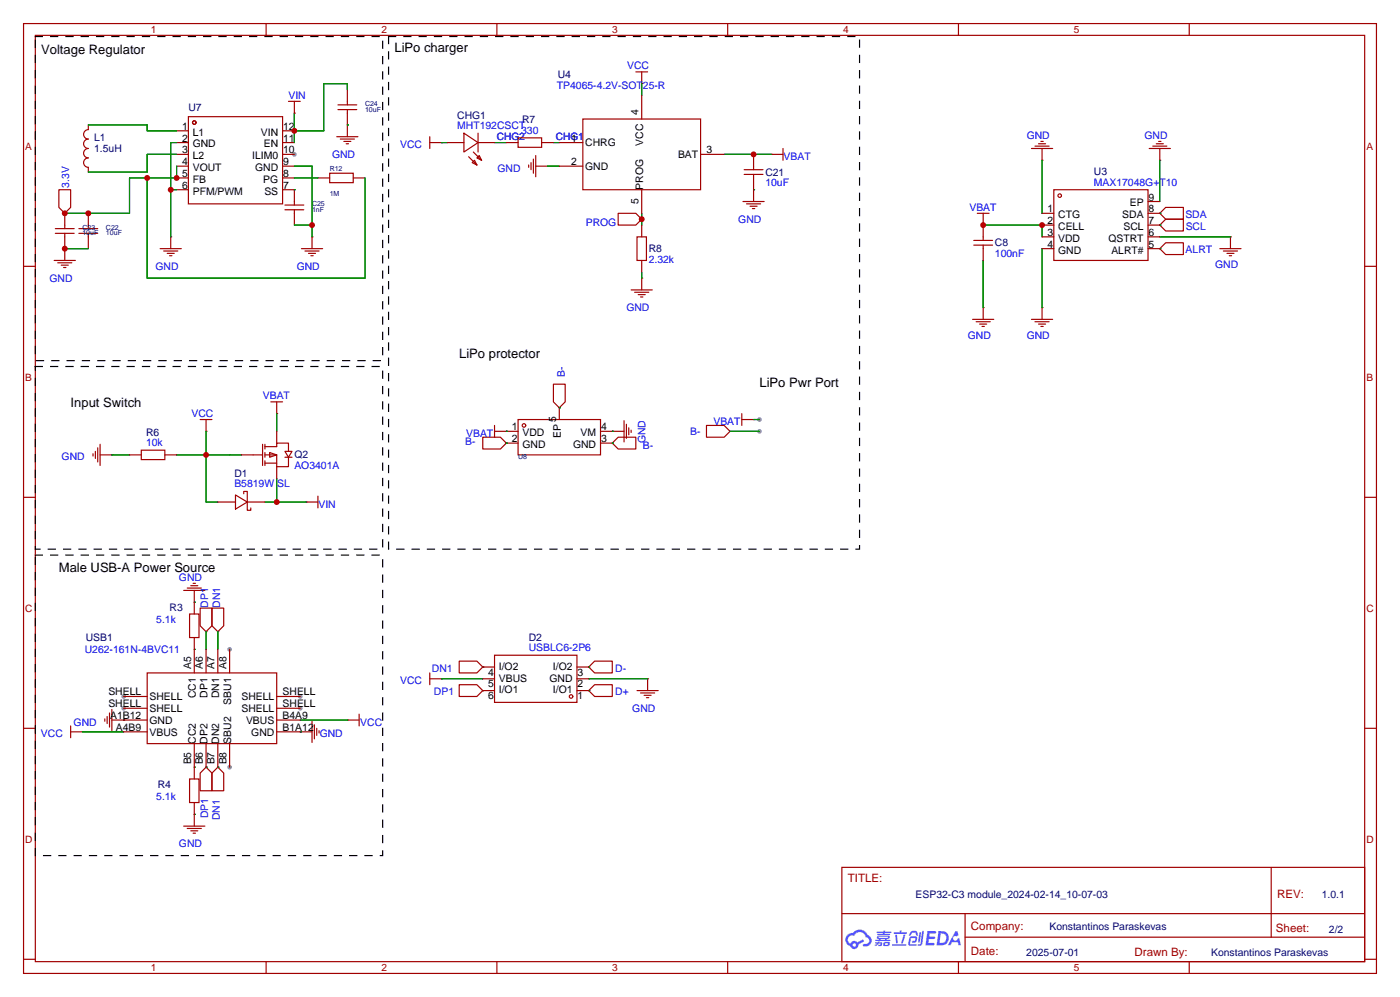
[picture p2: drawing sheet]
<svg xmlns="http://www.w3.org/2000/svg" width="302mm" height="215mm" viewBox="0 0 302 215" stroke-linecap="round" stroke-linejoin="round" font-family="sans-serif">
<g fill="#999">
<circle cx="63.5" cy="33.3" r=".51"/>
<circle cx="49.5" cy="140" r=".51"/>
<circle cx="49.5" cy="165.4" r=".51"/>
<circle cx="26.7" cy="152.7" r=".51"/>
<circle cx="64.8" cy="152.7" r=".51"/>
<circle cx="26.7" cy="150.1" r=".51"/>
<circle cx="64.8" cy="150.1" r=".51"/>
<circle cx="163.8" cy="90.4" r=".51"/>
<circle cx="163.8" cy="93" r=".51"/>
</g>
<g fill="none" stroke="#a10000" stroke-width=".25">
<path d="M5.1 5.1h291.8v204.7h-291.8zM7.6 7.6h286.8v199.7h-286.8zM57.4 5.1v2.5M107.2 5.1v2.5M157 5.1v2.5M206.8 5.1v2.5M256.5 5.1v2.5M5.1 57.4h2.5M294.4 57.4h2.5M5.1 107.2h2.5M294.4 107.2h2.5M5.1 157h2.5"/>
<path d="M294.4 157h2.5M181.6 186.9h112.8v20.4h-112.8zM181.6 196.9h112.7M208.2 196.9v10.2M274.2 187v15M5.1 206.8h2.5M57.4 207.3v2.5M107.2 207.3v2.5M157 207.3v2.5M206.8 207.3v2.5M208.2 202h86.1M256.5 207.3v2.5"/>
<path d="M294.4 206.8h2.5"/>
</g>
<g fill="#5487ff">
<path d="M200 200.7h1.7l.2 .1-.1 .4h-1.2l-.1 .7h1l.3 .2-.3 .3h-1.1l-.1 .8 1.2 .1 .1 .2-.1 .2-1.9 .1z"/>
<path d="M206.1 200.7h.5l.2 .9-.4 .2a.49 .49 0 0 0-.8 .2 .49 .49 0 0 0 .3 .7 .49 .49 0 0 0 .7-.4l.3-.2 .4 1.6h-.5l-.2-.6h-1.2l-.3 .6h-.6z"/>
<path d="M198.3 201h.4l-.3 2-.2 .2-.2-.2z"/>
<path d="M198.9 200.6h.4l-.3 2.8a.57 .57 0 0 1-.4 .5 .57 .57 0 0 1-.7-.2l.7-.4z"/>
<path d="M196.5 200.8l.4-.2 .8 .1 .3 .9-.3 .1-.3-.7h-.6l-.4 .7-.3-.1z"/>
<path d="M196.3 201.9l1.2-.1a.74 .74 0 0 1 .4 .7 .74 .74 0 0 1-.6 .7h-.5l-.1-.2 .2-.2 .4-.1 .2-.5h-.9l-.3 1.2 1.3 .1 .1 .2-.2 .2h-1.1l-.4-.2-.1-.4z"/>
<path d="M192.5 203.5h2.8l.2 .2-.2 .2h-2.8z"/>
<path d="M194.9 201.4l.4 .1a2.8 2.8 0 0 1-.8 1.9l-.1-.2z"/>
<path d="M193.1 201.5h.4l.2 1.6-.2 .2-.2-.1z"/>
<path d="M192.8 200.9h1.3v-.3l.4-.1v.4h1l.2 .2-.2 .2h-2.6z"/>
<path d="M188.8 203.1l1-.2-.1 .2 .6 .1-.1 .6-.7 .1v-.3h.4v-.2a.45 .45 0 0 0-.6 .3l-.5 .2-.2-.2 .6-.3h-.4z"/>
<path d="M189.1 200.8h1.4l.1-.2h.4l-.1 .2h1.3l.1 .2-.1 .1h-1.3v.2h1l.1 .1-.1 .1h-2.6v-.2h1.1l.1-.2h-1.3z"/>
<path d="M202.4 200.7l-.4 3.1h1a1.56 1.56 0 0 0 1.7-1.6 1.56 1.56 0 0 0-1.8-1.5zM202.9 201.2a1.05 1.05 0 0 1 1.2 1.2 1.05 1.05 0 0 1-1.4 .8z"/>
<path d="M189.2 201.8l-.1 .5 .4 .1 .1 .2h-.8l.1 .2h3l.2-.1-.1-.1h-.7l.1-.2a.43 .43 0 0 0 .5-.2 .43 .43 0 0 0-.2-.6h-2.2zM189.6 201.9l1.9 .1-.1 .1h-1.8zM190 202.4h.9l-.1 .2h-.8z"/>
<path d="M190.6 203.1v.8l1.2-.1 .1-.8zM191 203.3h.5v.3h-.6z"/>
<path d="M182.8 201.5a1.47 1.47 0 0 0 .6 2.5 .89 .89 0 0 0 1.1 .6 .89 .89 0 0 0 .7-1l1.2-.7-.2-.5-1.2 .7-.7-.3a.9 .9 0 0 0-.9 .6 .9 .9 0 0 1-.4-1.3 .9 .9 0 0 1 1.3-.3 1.3 1.3 0 0 1 1.3-.9 1.3 1.3 0 0 1 1.2 1.1 .75 .75 0 0 1 .6 1 .75 .75 0 0 1-1 .4l-.3 .2v.3a1.28 1.28 0 0 0 1.8-.7 1.28 1.28 0 0 0-.7-1.7 1.9 1.9 0 0 0-3.3-.4l-.7 .1zM183.9 203.7a.35 .35 0 0 1 .7 0 .35 .35 0 0 1-.7 0z"/>
</g>
<g fill="none" stroke="#a10000" stroke-width=".25">
<path d="M74.9 19.3v3.3M137.2 15.5h2.5M138.4 18h.1M138.4 15.5v2.5M19 26.9l.1 1a1.02 1.02 0 0 0-1.1 1.1 1.02 1.02 0 0 0 1.1 1 1.02 1.02 0 0 0-1.1 1 1.02 1.02 0 0 0 1.1 1 1.02 1.02 0 0 0-1.1 1 1.02 1.02 0 0 0 1.1 1 1.02 1.02 0 0 0-1.1 1 1.02 1.02 0 0 0 1 1.1v1M38.1 30.7h2.5M38.1 35.8h2.5M38.1 33.3h2.5M38.1 28.2h2.5M38.1 38.4h2.5M40.6 25.1h20.4v18.8h-20.4zM61 30.7h2.5"/>
<path d="M61 35.8h2.5M61 33.3h2.5M61 28.2h2.5M61 38.4h2.5M62.2 21.8h2.6M63.5 24.4h.1M63.5 21.8v2.6M68.6 38.4h2.5M71.1 37.3h5.1v2.1h-5.1zM72.6 29.5h4.6M72.9 23.6h4.1M72.9 22.6h4.1"/>
<path d="M73.4 30h3.1M74.2 30.5h1.5M74.7 31h.5M74.9 26.9h.1M74.9 23.6v5.9M76.2 38.4h2.5M92.7 29.5v2.5M92.7 30.7h2.5M95.2 30.7h.1M96.5 30.7h3.6M100.1 28.7l3 2-3 2.1zM101.1 33.8l1.8 1.8"/>
<path d="M101.9 35.1l.5-.6 .5 1.1zM102.1 32.8l1.8 1.7M102.9 34l.5-.5 .5 1zM103.1 30.7h3.6M103.1 28.7v4.1M109.2 30.7h2.6M111.8 29.7h5v2.1h-5zM114 35.6v.5M114.6 35.1v1.5M115.1 34.3v3M115.6 35.8h2.5M115.6 33.5v4.6"/>
<path d="M116.8 30.7h2.6M118.1 35.8h.1M120.6 30.7h5.1M120.6 35.8h5.1M125.7 25.7h25.4v15.2h-25.4zM138.4 20.6v5.1M151.1 33.3h5.1M160.5 37.6h4.1M160.5 36.6h4.1M162.6 33.3v3.3M162.6 37.6v5.8M166.4 33.3h.1"/>
<path d="M166.4 33.3h2.5M168.9 32v2.5M222.5 32h4.6M223.3 31.5h3M224 31h1.6M224.5 30.5h.5M224.8 34.5h.1M224.8 32v2.5M247.9 32h4.6M248.7 31.5h3M249.4 31h1.6M249.9 30.5h.5"/>
<path d="M250.2 34.5h.1M250.2 32v2.5M11.7 56.1h4.6M11.9 50.3h4.1M11.9 49.3h4.1M12.4 56.6h3.1M12.7 40.9h2.5v3.8l-1.2 1.3-1.3-1.3zM13.2 57.2h1.5M13.7 57.7h.5M14 53.6h.1M14 46h.1M14 46v3.3"/>
<path d="M14 50.3v5.8M17 50.3h4.1M17 49.3h4.1M19 46v3.3M19 50.3v3.3M34.5 53.6h4.6M35.3 54.1h3.1M36.1 54.6h1.5M36.6 55.1h.5M36.8 51.1h.1M36.8 51.1v2.5M38.1 40.9h2.5"/>
<path d="M61 40.9h2.5v3.3M61.5 45.2h4M61.5 44.2h4M63.5 45.2v3.3M65 53.6h4.6M65.8 54.1h3M66.5 54.6h1.6M67.1 55.1h.5M67.3 51.1h.1M67.3 51.1v2.5M133.3 46h3.9l1.2 1.2-1.2 1.3h-3.9zM137.4 51.1h2v5h-2z"/>
<path d="M138.4 59.9h.1M138.4 47.2h.1M138.4 40.9v5.1M138.4 48.5v2.6M138.4 56.1v2.6M138.4 59.9v2.6M160.3 43.4h4.5M161 43.9h3.1M161.8 44.4h1.5M162.3 45h.5M162.6 40.9h.1M210.1 52.8h4"/>
<path d="M210.1 51.8h4M210.8 46h2.6M212.1 48.5h.1M212.1 46v5.8M212.1 52.8v3.3M224.8 46h2.5M224.8 53.6h2.5M224.8 48.5h2.5M224.8 51.1h2.5M227.3 40.9h20.3v15.2h-20.3zM247.6 43.4h2.6M247.6 46h2.6"/>
<path d="M247.6 53.6h2.6M247.6 48.5h2.6M247.6 51.1h2.6M250.2 46h.1M250.2 48.5h.1M250.2 53.6l1.3-1.3h3.8v2.6h-3.8zM250.2 53.6h.1M251.5 44.7h3.8v2.5h-3.8l-1.3-1.2zM251.5 47.2h3.8v2.6h-3.8l-1.3-1.3zM263.1 53.6h4.6M263.9 54.1h3.1M264.7 54.6h1.5"/>
<path d="M265.2 55.1h.5M265.4 51.1h.1M265.4 51.1v2.5M136.1 62.5h4.6M136.9 63h3.1M137.7 63.5h1.5M138.2 64h.5M209.8 68.8h4.6M210.6 69.3h3M211.3 69.8h1.6M211.8 70.4h.5M212.1 66.3h.1"/>
<path d="M212.1 66.3v2.5M222.5 68.8h4.6M223.3 69.3h3M224 69.8h1.6M224.5 70.4h.5M224.8 66.3h.1M224.8 66.3v2.5M20.1 97.8v.5M20.6 97.3v1.5M21.1 96.5v3.1M21.6 98h2.5M21.6 95.8v4.5"/>
<path d="M24.1 98h.1M27.9 98h2.6M30.5 97h5.1v2.1h-5.1zM35.6 98h2.5M43.2 90.4h2.5M44.4 93h.1M44.4 90.4v2.6M52.1 98h4.5M56.6 95.8v4.5M57.1 96.3h2.6v-.8h2.5v1.8M57.1 98h2.6v2.6M57.1 99.8h2.6"/>
<path d="M57.1 95.8v1M57.1 97.5v1.1M57.1 99.3v1M58.2 97.5l1.5 .5-1.5 .6zM58.4 86.6h2.6M59.7 89.2h.1M59.7 86.6v2.6M59.7 93v2.5M61.5 97.3h1.5l-.8 1.3zM61.5 98.6h1.5M62.2 98.6v2h-2.5M104.1 94.2h3.8l1.3 1.3-1.3 1.3h-3.8z"/>
<path d="M106.7 93h5.1M106.7 91.7v2.5M109.2 95.5h.1M109.2 93h.1M109.2 95.5h2.6M111.8 90.4h17.7v7.6h-17.7zM119.4 82.8h2.5v3.8l-1.3 1.3-1.2-1.3zM120.6 87.9h.1M120.6 87.9v2.5M129.5 93h5.1M129.5 95.5h2.6M132.1 95.5l1.2-1.3h3.9v2.6h-3.9z"/>
<path d="M132.1 95.5h.1M132.1 93h.1M134.6 90.7v4.5M135.1 91.4v3.1M135.6 92.2v1.5M136.1 92.7v.5M152.4 91.7h3.8l1.3 1.3-1.3 1.2h-3.8zM157.5 93h.1M160 90.4h2.6M160 89.2v2.5M162.6 90.4h.1M47 108.2h3.8"/>
<path d="M50.8 106.7l2.5 1.5-2.5 1.5zM52.6 106.4v-.5h.7v4.1h.8v-.5M53.3 108.2h3.8M59.7 100.6v2.5M66 108.2h.1M66 108.2h2.6M68.6 106.9v2.6M39.6 127.3h4.6M40.4 126.7h3M40.9 132.3h2v5.1h-2zM41.1 126.2h1.6M41.7 125.7h.5"/>
<path d="M41.9 129.8h.1M41.9 127.3v5M41.9 137.4v7.6M43.2 131.1h2.5v3.8l-1.3 1.2-1.2-1.2zM44.4 136.1h.1M44.4 140v5M45.7 131.1h2.6v3.8l-1.3 1.2-1.3-1.2zM47 136.1h.1M47 140v5M49.5 140v5M15.2 157.7h2.6M15.2 156.5v2.5"/>
<path d="M17.8 157.7h.1M22.6 154.9v.5M23.1 154.4v1.6M23.6 153.7v3M24.1 155.2h7.6M24.1 152.9v4.6M26.7 155.2h.1M26.7 157.7h5M26.7 152.7h5M26.7 150.1h5M31.7 145h28v15.3h-28zM59.7 157.7h7.6"/>
<path d="M59.7 155.2h5.1M59.7 152.7h5.1M59.7 150.1h5.1M64.8 157.7h.1M67.3 155.4v4.6M67.8 156.2v3.1M68.3 157v1.5M68.8 157.5v.5M74.9 155.2h.1M74.9 155.2h2.6M77.5 153.9v2.6M92.7 146.3h2.5"/>
<path d="M92.7 145v2.6M95.2 146.3h.1M99.1 142.5h3.8l1.2 1.3-1.2 1.2h-3.8zM99.1 147.6h3.8l1.2 1.2-1.2 1.3h-3.8zM104.1 143.8h.1M104.1 148.8h.1M104.1 146.3h2.6M104.1 148.8h2.6M104.1 143.8h2.6M106.7 141.2h17.8v10.2h-17.8zM124.5 146.3h2.5M124.5 148.8h2.5"/>
<path d="M124.5 143.8h2.5M127 143.8l1.3-1.3h3.8v2.5h-3.8zM127 143.8h.1M127 148.8l1.3-1.2h3.8v2.5h-3.8zM127 148.8h.1M137.4 148.8h4.6M138.2 149.4h3M138.9 149.9h1.6M139.4 150.4h.6M139.7 146.3h.1M139.7 146.3v2.5M39.6 178.1h4.6"/>
<path d="M40.4 178.6h3M40.9 167.9h2v5.1h-2zM41.1 179.1h1.6M41.7 179.6h.5M41.9 175.5h.1M41.9 160.3v7.6M41.9 173v5.1M43.2 166.6l1.2-1.2 1.3 1.2v3.8h-2.5zM44.4 165.4h.1M44.4 160.3v5.1M47 165.4l1.3 1.2v3.8h-2.6v-3.8zM47 165.4h.1"/>
<path d="M47 160.3v5.1M49.5 160.3v5.1"/>
<circle cx="41.9" cy="26.4" r=".38"/>
<circle cx="228.6" cy="42.2" r=".38"/>
<circle cx="113" cy="91.7" r=".38"/>
<circle cx="123.2" cy="150.1" r=".38"/>
</g>
<path d="M7.6 7.9h74.9v69.8h-74.9zM83.8 7.9h101.6v110.5h-101.6zM7.6 79h74.9v39.4h-74.9zM7.6 119.6h74.9v64.8h-74.9z" fill="none" stroke="#000" stroke-width=".25" stroke-dasharray="1.5 1.8"/>
<g fill="none" stroke="#008700" stroke-width=".25">
<path d="M74.9 19.3v-1.3h-5.1v10.2h-6.3M138.4 18v2.6M19 26.9h12.7v1.3h6.4M31.7 38.4v21.5h47v-21.5M38.1 33.3h-6.4v3.8h-12.7M38.1 30.7h-1.3v20.4M38.1 35.8v2.6h-10.2v7.6h-13.9M63.5 35.8h3.8v15.3M63.5 24.4v6.3M63.5 38.4h5.1M74.9 26.9h.1M95.2 30.7h1.3"/>
<path d="M106.7 30.7h2.5M118.1 35.8h2.5M119.4 30.7h1.2M156.2 33.3h10.2M224.8 34.5v11.5M250.2 34.5v8.9M14 53.6h5M36.8 40.9h1.3M63.5 40.9h.1M63.5 48.5h3.8M138.4 46v2.5M138.4 58.7v1.2"/>
<path d="M162.6 40.9h.1M212.1 48.5h12.7v2.6M212.1 56.1v10.2M224.8 53.6v12.7M250.2 53.6h.1M250.2 48.5h.1M250.2 46h.1M250.2 51.1h15.2M24.1 98h3.8M38.1 98h14M44.4 93v15.2h2.6M59.7 89.2v3.8"/>
<path d="M109.2 95.5h.1M109.2 93h.1M120.6 87.9h.1M132.1 95.5h.1M132.1 93h.1M157.5 93h6.3M162.6 90.4h1.2M57.1 108.2h8.9M59.7 103.1v5.1M41.9 140h.1M41.9 129.8h.1M44.4 136.1v3.9"/>
<path d="M47 136.1v3.9M17.8 157.7h8.9M26.7 155.2h.1M64.8 157.7h.1M64.8 155.2h10.1M95.2 146.3h8.9M104.1 143.8h.1M104.1 148.8h.1M127 143.8h.1M127 148.8h.1M127 146.3h12.7M41.9 165.4h.1"/>
<path d="M41.9 175.5h.1M44.4 165.4h.1M47 165.4h.1"/>
</g>
<g fill="#c00">
<circle cx="44.5" cy="98" r=".63"/>
<circle cx="59.7" cy="108.2" r=".63"/>
<circle cx="162.6" cy="33.3" r=".63"/>
<circle cx="138.4" cy="47.2" r=".63"/>
<circle cx="224.8" cy="48.5" r=".63"/>
<circle cx="212.1" cy="48.5" r=".63"/>
<circle cx="36.8" cy="40.9" r=".63"/>
<circle cx="63.5" cy="28.2" r=".63"/>
<circle cx="67.3" cy="48.5" r=".63"/>
<circle cx="31.8" cy="38.4" r=".63"/>
<circle cx="14" cy="46" r=".63"/>
<circle cx="19.1" cy="46" r=".63"/>
<circle cx="38.1" cy="38.4" r=".63"/>
<circle cx="14" cy="53.6" r=".63"/>
</g>
<g font-size="2.8">
<text x="8.9" y="11.6">Voltage Regulator</text>
<text x="85.1" y="11.1">LiPo charger</text>
<text x="99.1" y="77.2">LiPo protector</text>
<text x="163.8" y="83.5">LiPo Pwr Port</text>
<text x="15.2" y="87.8">Input Switch</text>
<text x="12.7" y="123.3">Male USB-A Power Source</text>
</g>
<g font-size="2.5" fill="#a00000">
<text x="182.9" y="190.1">TITLE:</text>
<text x="275.5" y="193.5">REV:</text>
<text x="209.5" y="200.4">Company:</text>
<text x="275.2" y="200.8">Sheet:</text>
<text x="209.5" y="205.9">Date:</text>
<text x="244.8" y="206">Drawn By:</text>
</g>
<g font-size="2.2" fill="#a00000">
<text x="32.5" y="7.1">1</text>
<text x="82.3" y="7.1">2</text>
<text x="132.1" y="7.1">3</text>
<text x="181.9" y="7.1">4</text>
<text x="231.6" y="7.1">5</text>
<text x="5.5" y="32.4">A</text>
<text x="294.8" y="32.4">A</text>
<text x="5.5" y="82.2">B</text>
<text x="294.8" y="82.2">B</text>
<text x="5.5" y="132">C</text>
<text x="294.8" y="132">C</text>
<text x="5.5" y="181.8">D</text>
<text x="294.8" y="181.8">D</text>
<text x="32.5" y="209.3">1</text>
<text x="82.3" y="209.3">2</text>
<text x="132.1" y="209.3">3</text>
<text x="181.9" y="209.3">4</text>
<text x="231.6" y="209.3">5</text>
</g>
<g font-size="2.2" fill="#000080">
<text x="120.3" y="16.9">U4</text>
<text x="40.6" y="23.9">U7</text>
<text x="98.6" y="25.6">CHG1</text>
<text x="112.6" y="26.5">R7</text>
<text x="20.3" y="30.3">L1</text>
<text x="20.3" y="32.8">1.5uH</text>
<text x="165.1" y="37.9">C21</text>
<text x="236" y="37.7">U3</text>
<text x="214.6" y="53">C8</text>
<text x="140" y="54.3">R8</text>
<text x="31.5" y="93.9">R6</text>
<text x="63.5" y="98.8">Q2</text>
<text x="50.6" y="102.8">D1</text>
<text x="36.6" y="131.8">R3</text>
<text x="18.5" y="138.1">USB1</text>
<text x="114.1" y="138.1">D2</text>
<text x="34" y="169.9">R4</text>
<text x="197.5" y="193.5">ESP32-C3 module_2024-02-14_10-07-03</text>
<text x="285.1" y="193.6">1.0.1</text>
<text x="226.4" y="200.5">Konstantinos Paraskevas</text>
<text x="286.7" y="201">2/2</text>
<text x="221.4" y="206.1">2025-07-01</text>
<text x="261.3" y="206.1">Konstantinos Paraskevas</text>
</g>
<g font-size="2.2" fill="#00f">
<text x="135.3" y="14.9">VCC</text>
<text x="62.2" y="21.4">VIN</text>
<text x="120.1" y="19.2">TP4065-4.2V-SOT25-R</text>
<text x="98.6" y="27.8">MHT192CSCT</text>
<text x="112.4" y="28.9">330</text>
<text x="221.5" y="29.9">GND</text>
<text x="246.9" y="29.9">GND</text>
<text x="71.6" y="34">GND</text>
<text x="86.3" y="31.9">VCC</text>
<text x="107.2" y="30.2">CHG2</text>
<text x="119.9" y="30.2">CHG1</text>
<text x="169" y="34.5">VBAT</text>
<text x="14.9" y="40.5" transform="rotate(-90 14.9 40.5)">3.3V</text>
<text x="107.3" y="37">GND</text>
<text x="165.1" y="40.1">10uF</text>
<text x="236" y="40">MAX17048G+T10</text>
<text x="209.1" y="45.4">VBAT</text>
<text x="255.7" y="46.9">SDA</text>
<text x="126.4" y="48.6">PROG</text>
<text x="159.3" y="48">GND</text>
<text x="255.8" y="49.5">SCL</text>
<text x="33.5" y="58.2">GND</text>
<text x="64" y="58.2">GND</text>
<text x="140" y="56.6">2.32k</text>
<text x="214.6" y="55.3">100nF</text>
<text x="255.8" y="54.6">ALRT</text>
<text x="262.1" y="57.8">GND</text>
<text x="10.7" y="60.7">GND</text>
<text x="135.1" y="67">GND</text>
<text x="208.8" y="73.1">GND</text>
<text x="221.5" y="73.1">GND</text>
<text x="121.8" y="81.3" transform="rotate(-90 121.8 81.3)">B-</text>
<text x="41.3" y="89.8">VCC</text>
<text x="56.7" y="85.9">VBAT</text>
<text x="100.4" y="96">B-</text>
<text x="100.6" y="94.2">VBAT</text>
<text x="139.3" y="95.5" transform="rotate(-90 139.3 95.5)">GND</text>
<text x="148.9" y="93.8">B-</text>
<text x="153.9" y="91.7">VBAT</text>
<text x="13.3" y="99.2">GND</text>
<text x="31.5" y="96.2">10k</text>
<text x="63.5" y="101">AO3401A</text>
<text x="138.7" y="96.7">B-</text>
<text x="50.6" y="105.1">B5819W SL</text>
<text x="68.7" y="109.4">VIN</text>
<text x="38.6" y="125.1">GND</text>
<text x="44.9" y="131" transform="rotate(-90 44.9 131)">DP1</text>
<text x="47.5" y="131" transform="rotate(-90 47.5 131)">DN1</text>
<text x="33.7" y="134.3">5.1k</text>
<text x="18.3" y="140.7">U262-161N-4BVC11</text>
<text x="114.1" y="140.4">USBLC6-2P6</text>
<text x="86.3" y="147.5">VCC</text>
<text x="93.2" y="144.8">DN1</text>
<text x="93.6" y="149.8">DP1</text>
<text x="132.7" y="144.8">D-</text>
<text x="132.7" y="149.9">D+</text>
<text x="136.4" y="153.4">GND</text>
<text x="8.8" y="158.9">VCC</text>
<text x="15.9" y="156.4">GND</text>
<text x="69" y="158.9">GND</text>
<text x="77.7" y="156.4">VCC</text>
<text x="33.7" y="172.4">5.1k</text>
<text x="44.9" y="176.3" transform="rotate(-90 44.9 176.3)">DP1</text>
<text x="47.4" y="176.8" transform="rotate(-90 47.4 176.8)">DN1</text>
<text x="38.6" y="182.6">GND</text>
</g>
<g font-size="2.2">
<text x="39.3" y="28">1</text>
<text x="41.6" y="29.2">L1</text>
<text x="56.3" y="29.2">VIN</text>
<text x="61.1" y="28">12</text>
<text x="137.7" y="24.9" transform="rotate(-90 137.7 24.9)">4</text>
<text x="39.3" y="30.5">2</text>
<text x="39.3" y="33.1">3</text>
<text x="39.3" y="35.6">4</text>
<text x="41.6" y="31.8">GND</text>
<text x="41.6" y="34.3">L2</text>
<text x="54.4" y="34.3">ILIM0</text>
<text x="56.9" y="31.8">EN</text>
<text x="61.1" y="35.6">9</text>
<text x="61.1" y="33.1">10</text>
<text x="61.1" y="30.5">11</text>
<text x="123.2" y="30.5">1</text>
<text x="123.2" y="35.6">2</text>
<text x="126.2" y="31.5">CHRG</text>
<text x="138.7" y="31.4" transform="rotate(-90 138.7 31.4)">VCC</text>
<text x="146.3" y="34.1">BAT</text>
<text x="152.4" y="33.1">3</text>
<text x="39.3" y="38.1">5</text>
<text x="39.3" y="40.7">6</text>
<text x="41.6" y="36.9">VOUT</text>
<text x="41.6" y="39.4">FB</text>
<text x="41.6" y="41.9">PFM/PWM</text>
<text x="55" y="36.9">GND</text>
<text x="56.8" y="39.4">PG</text>
<text x="57" y="41.9">SS</text>
<text x="61.1" y="40.7">7</text>
<text x="61.1" y="38.1">8</text>
<text x="126.2" y="36.6">GND</text>
<text x="138.7" y="40.9" transform="rotate(-90 138.7 40.9)">PROG</text>
<text x="137.7" y="43.9" transform="rotate(-90 137.7 43.9)">5</text>
<text x="226" y="45.8">1</text>
<text x="228.3" y="47">CTG</text>
<text x="242.1" y="47">SDA</text>
<text x="243.7" y="44.5">EP</text>
<text x="247.8" y="45.8">8</text>
<text x="247.8" y="43.2">9</text>
<text x="226" y="48.3">2</text>
<text x="226" y="50.8">3</text>
<text x="226" y="53.4">4</text>
<text x="228.3" y="49.6">CELL</text>
<text x="228.3" y="52.1">VDD</text>
<text x="239.1" y="52.1">QSTRT</text>
<text x="242.4" y="49.6">SCL</text>
<text x="247.8" y="53.4">5</text>
<text x="247.8" y="50.8">6</text>
<text x="247.8" y="48.3">7</text>
<text x="228.3" y="54.6">GND</text>
<text x="239.7" y="54.6">ALRT#</text>
<text x="110.4" y="92.7">1</text>
<text x="110.4" y="95.3">2</text>
<text x="112.7" y="94">VDD</text>
<text x="119.9" y="90.9" transform="rotate(-90 119.9 90.9)">5</text>
<text x="121" y="94.4" transform="rotate(-90 121 94.4)">EP</text>
<text x="125.2" y="94">VM</text>
<text x="129.7" y="95.3">3</text>
<text x="129.7" y="92.7">4</text>
<text x="112.7" y="96.6">GND</text>
<text x="123.6" y="96.6">GND</text>
<text x="23.4" y="149.9">SHELL</text>
<text x="41.2" y="144.3" transform="rotate(-90 41.2 144.3)">A5</text>
<text x="43.7" y="144.3" transform="rotate(-90 43.7 144.3)">A6</text>
<text x="46.3" y="144.3" transform="rotate(-90 46.3 144.3)">A7</text>
<text x="48.8" y="144.3" transform="rotate(-90 48.8 144.3)">A8</text>
<text x="61" y="149.9">SHELL</text>
<text x="105.3" y="145.6">4</text>
<text x="105.3" y="148.2">5</text>
<text x="107.6" y="144.4">I/O2</text>
<text x="107.6" y="146.9">VBUS</text>
<text x="107.6" y="149.4">I/O1</text>
<text x="118.5" y="146.9">GND</text>
<text x="119.3" y="149.4">I/O1</text>
<text x="119.3" y="144.4">I/O2</text>
<text x="124.6" y="148.2">2</text>
<text x="124.6" y="145.6">3</text>
<text x="23.4" y="152.4">SHELL</text>
<text x="23.8" y="155">A1B12</text>
<text x="32.3" y="156">GND</text>
<text x="32.3" y="153.5">SHELL</text>
<text x="32.3" y="150.9">SHELL</text>
<text x="42.2" y="150.5" transform="rotate(-90 42.2 150.5)">CC1</text>
<text x="44.8" y="150.4" transform="rotate(-90 44.8 150.4)">DP1</text>
<text x="47.3" y="150.5" transform="rotate(-90 47.3 150.5)">DN1</text>
<text x="49.8" y="151.9" transform="rotate(-90 49.8 151.9)">SBU1</text>
<text x="52.1" y="153.5">SHELL</text>
<text x="52.1" y="150.9">SHELL</text>
<text x="53.1" y="156">VBUS</text>
<text x="61" y="155">B4A9</text>
<text x="61" y="152.4">SHELL</text>
<text x="105.3" y="150.7">6</text>
<text x="124.6" y="150.7">1</text>
<text x="25" y="157.5">A4B9</text>
<text x="32.3" y="158.5">VBUS</text>
<text x="42.2" y="160.3" transform="rotate(-90 42.2 160.3)">CC2</text>
<text x="44.8" y="160.3" transform="rotate(-90 44.8 160.3)">DP2</text>
<text x="47.3" y="160.3" transform="rotate(-90 47.3 160.3)">DN2</text>
<text x="49.8" y="160.3" transform="rotate(-90 49.8 160.3)">SBU2</text>
<text x="54.2" y="158.5">GND</text>
<text x="61" y="157.5">B1A12</text>
<text x="41.2" y="164.8" transform="rotate(-90 41.2 164.8)">B5</text>
<text x="43.7" y="164.8" transform="rotate(-90 43.7 164.8)">B6</text>
<text x="46.3" y="164.8" transform="rotate(-90 46.3 164.8)">B7</text>
<text x="48.8" y="164.8" transform="rotate(-90 48.8 164.8)">B8</text>
</g>
<g font-size="1.5" fill="#000080">
<text x="78.7" y="22.8">C24</text>
<text x="78.7" y="24.1">10uF</text>
<text x="71.1" y="36.8">R12</text>
<text x="67.3" y="44.4">C25</text>
<text x="67.3" y="45.7">1nF</text>
<text x="71.1" y="42.3">1M</text>
<text x="17.8" y="49.5">C23</text>
<text x="17.8" y="50.8">10uF</text>
<text x="22.9" y="49.5">C22</text>
<text x="22.9" y="50.8">10uF</text>
<text x="111.8" y="99">U8</text>
</g>
</svg>
